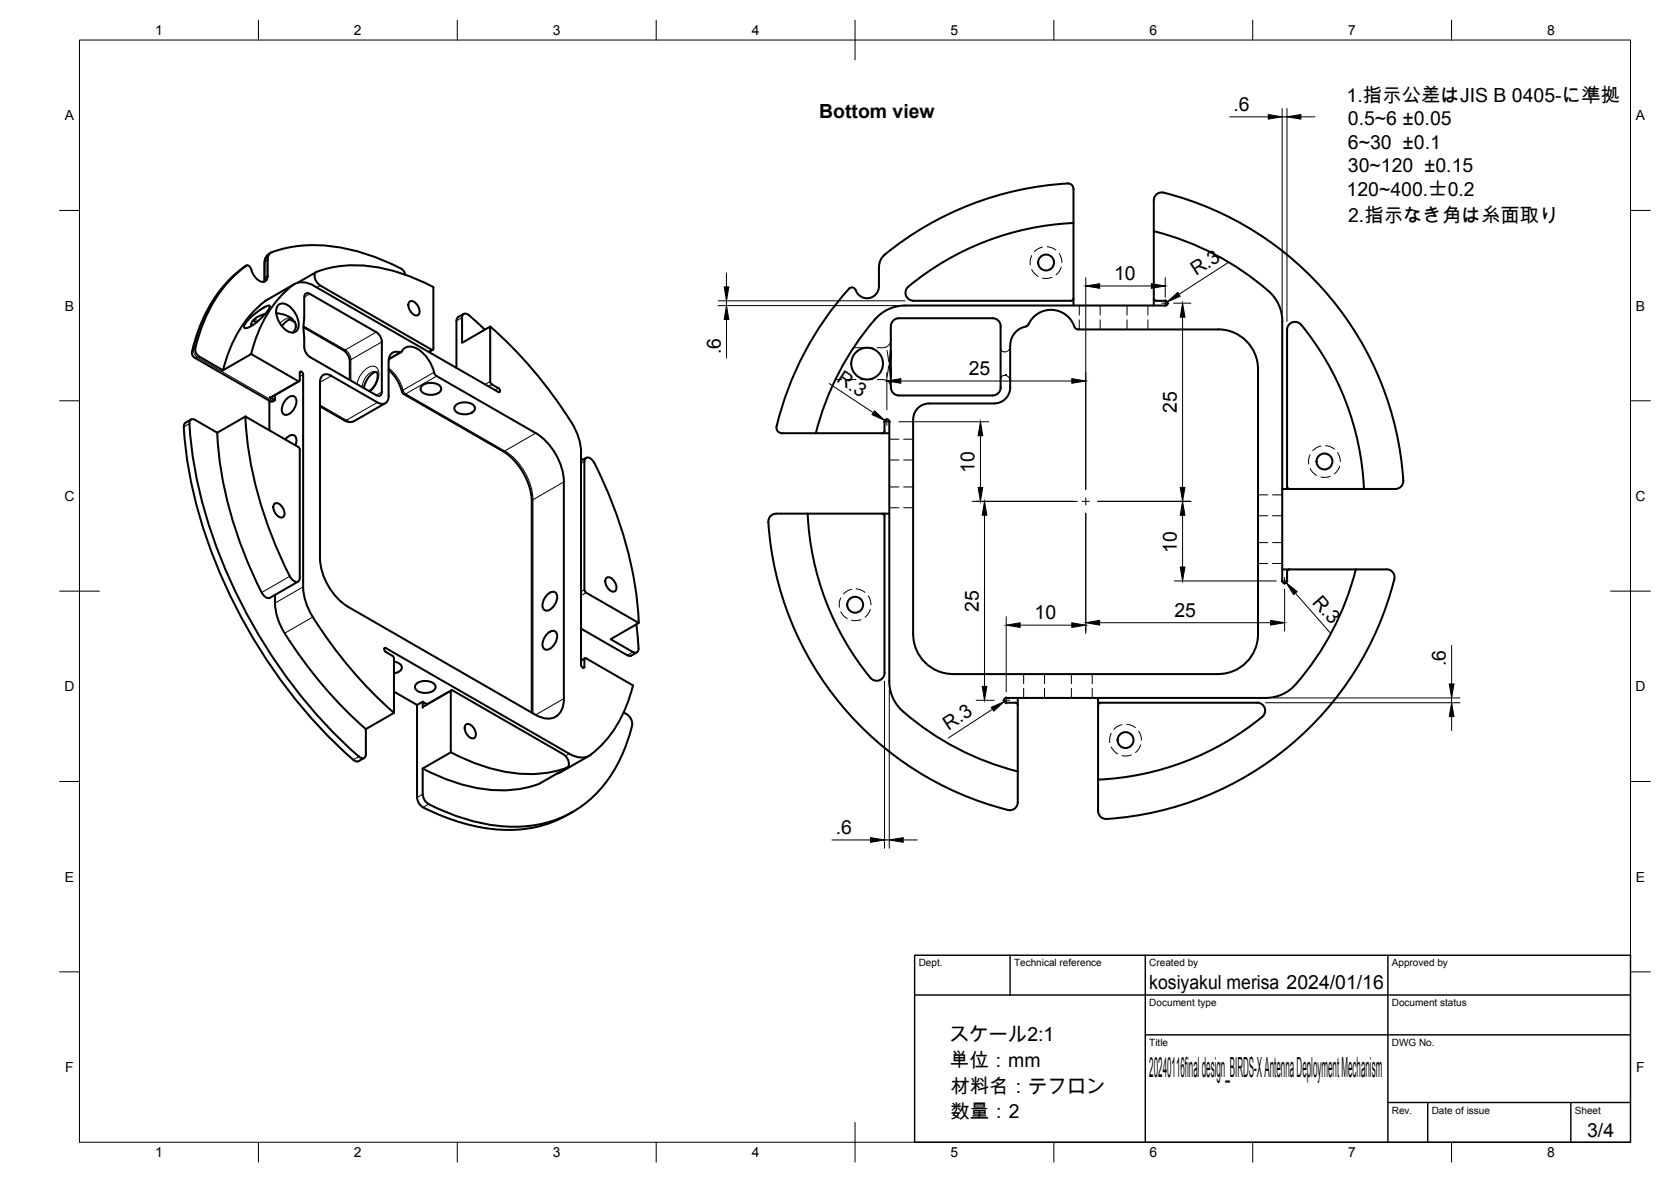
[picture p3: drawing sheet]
<svg xmlns="http://www.w3.org/2000/svg" width="420mm" height="297mm" viewBox="0 0 420 297" stroke-linecap="round" stroke-linejoin="round" font-family="sans-serif">
<!-- layer: Visible -->
<g fill="none" stroke="#000" stroke-width=".51">
<path d="M268.4 46.1a1.41 1.41 0 0 1 1.5 1.4v29.3M268.4 46.1a80 80 0 0 0-45.9 17.9M269.9 56a69.5 69.5 0 0 0-41.8 16.4 2 2 0 0 0-.2 2.1 2 2 0 0 0 1.8 1.1M290.1 58.1a69.4 69.4 0 0 1 29.6 15.7 10 10 0 0 1 2.7 6.9v65.3M61.5 67l-2.6 2.1-2.2 2.2-1.7 2-1.9 3-2.6 5.1-1 2.7-1.2 4.3M61.6 67h-.1M62 66.7l-.4 .3M63 79.8l3.5-2.6a1.07 1.07 0 0 1 1.4-.3l-.5 1-1.1 1.4-1.9 1.8-1.3 .9a1.33 1.33 0 0 1-1.7 .3l.3-1zM66.7 78.9a3.9 3.9 0 0 0-3.6 3.1M67 75.4a29.7 29.7 0 0 0-10.9 17.6M68.1 63.5a2.69 2.69 0 0 0-1.6 2.5l-.2 4.9M69.5 78.7a4.9 4.9 0 0 1 4.9 2.9 2.17 2.17 0 0 1-.7 2"/>
<path d="M70.1 76.6a2.54 2.54 0 0 1 3.3 .9 5.3 5.3 0 0 1 1.4 5.3 1.94 1.94 0 0 1-3.1 0 5.6 5.6 0 0 1-2-5.8zM74 71.4l-7 4.1M77.9 73.9l16.7 9.6 .7 .6 .5 .9 .2 .9v12.6a.86 .86 0 0 1-.4 .9 .86 .86 0 0 1-1-.1l-16.7-9.6M77.9 73.8a.88 .88 0 0 0-1 0 .88 .88 0 0 0-.4 .9v5.1l-.2 2.1 .2 3.2a5.3 5.3 0 0 0 .4 3.6l1 1M79 71.9l46.3 26.6M79.1 71.9a4.8 4.8 0 0 0-6.5 .6 30.9 30.9 0 0 0-9.5 16.5M79.5 68.4l-4.6 2.6M101.9 69l-.5-1a45.1 45.1 0 0 0-26.6-6.2l-3.3 .6-3.2 1a1.81 1.81 0 0 0-1 1.9v4a1.31 1.31 0 0 1-.7 1.4 1.31 1.31 0 0 1-1.5-.2 5.8 5.8 0 0 1-2.1-3.3l-.8-.5a33.1 33.1 0 0 0-12.7 19.2l-.4 1.7a2.09 2.09 0 0 0 1 2M102.9 75.8a1.62 1.62 0 0 1 2.2 1.1 1.63 1.63 0 0 1-.2 2.4 2.49 2.49 0 0 1-2-3.5zM109 72.2v15.4M109 72.2a41.1 41.1 0 0 0-23.2-5.4 22.5 22.5 0 0 0-6.4 1.7 2.53 2.53 0 0 0 1.1 3.2l28.1 16.2h.3l.1-.3M115.2 79.7l-.3 .3-.1 .6"/>
<path d="M116.6 78.9l-1.4 .8M222.5 64l-.8 .8-.6 1.7-.1 5.5a3 3 0 0 1-2.7 2.9 3 3 0 0 1-3.3-2.2l-.6-.5-.5 .1a77.7 77.7 0 0 0-18.7 35.1l.2 .7 .3 .5 .9 .3h27M227.6 76.8a10.5 10.5 0 0 0-8.8 4.8 70 70 0 0 0-13.7 27.3M229.7 75.6h39.6M269.9 75l-.2 .4-.4 .2M290.1 76.8v-26.4a2 2 0 0 1 2.5-2 79.9 79.9 0 0 1 60.2 72.8l-.2 .7-.6 .6-1.2 .4h-28.4M290.1 75l.2 .4 .4 .2M290.7 75.6h2.3M293 75.6a.6 .6 0 0 1 .6 .6 .6 .6 0 0 1-.6 .6h-65.4M48.3 88.3v.8l.6 .8 19.1 11 .7-.1M50.1 89.6l6 3.5M63.2 89l11.8 6.8"/>
<path d="M63.2 89l-7.1 4.1M63.6 80.6l.9 .4M69.2 99.3v1.3M72.9 80.2l1.2 .8M73.4 80.1l-1.3 .6-1.2 1.3M75.2 95.8l-7 4.1h-.3l1.3 .7-.5 .2M75.4 95.5v-1.9l.2-.3 .4 .3 .2 .5v53.4a16.3 16.3 0 0 0 3.5 9.2 108.5 108.5 0 0 0 19.4 22.4M75.4 95.5l-.1 .2-.3 .1M76.3 82.2l10.6 6.3 .6 .7 .4 1.2v5.1M80.5 96.1v44.1a15.6 15.6 0 0 0 7 12.3l47.2 27.1a4.5 4.5 0 0 0 5.9-.3 5.9 5.9 0 0 0 1.2-3.8M83.3 94.5l11.6 6.6a1.73 1.73 0 0 0 2 .2 1.73 1.73 0 0 0 .8-1.8M83.3 94.4a1.73 1.73 0 0 0-2-.2 1.73 1.73 0 0 0-.8 1.9"/>
<path d="M91.5 97.6l.5-1.6 .7-1.2 1-1 .9-.3 .4 .8-.3 1.4-.8 1.6-1.1 1M97.7 92.9l1.2 1.3 1 1.4 1.1 2.8M97.7 90.8v8.7M100.5 88.5a2 2 0 0 0-2.1 .3 2 2 0 0 0-.7 2M100.8 88.5l-3.1 1.8M101 88.4a2.7 2.7 0 0 1 4.2-.6 10.8 10.8 0 0 1 4.2 6.3l.4 .4M101 88.4l-.5 .1M101.1 98.4l.4 .6M101.5 99l25.6 14.8 1.6 1.3 1.6 1.8 1.4 2.1 1 2.1 .6 2.1 .4 2.6v53.3M106.1 97a3.5 3.5 0 0 1 4.8 .3 1.58 1.58 0 0 1-1.7 1.9h-1.7a1.58 1.58 0 0 1-1.7-1.9zM108.8 87.9l-.9 .6M109.8 94.5l24.9 14.3a15.6 15.6 0 0 1 7.1 12.3"/>
<path d="M114.8 80.6v11.9M121.9 82.8l-1.1-1a13.1 13.1 0 0 0-3.8-3 .83 .83 0 0 0-.8 1v6.4l7.1-4.1v13.8l.4 .7M123.3 82.1a106.8 106.8 0 0 1 21.3 25.7l1 2.6 .5 2.5 .1 54.5 .3 .4h.4v-2.1l.3-.3h.2l11.8 6.8a30.4 30.4 0 0 1-10.7 17.5M123.7 96.6l1.6 .9M125.3 97.5l.4 .8v.2h-.4M224 88.1v6.6l-.3-2.9zM224 82v6.1M224 94.7v2.7M224 82a2 2 0 0 1 2-2h23.6a2 2 0 0 1 2 2M224 97.4a2 2 0 0 0 2 2h23.6a2 2 0 0 0 2-2M251.6 82v15.4M254 95.3v.4"/>
<path d="M271.1 82.8h35.2a10 10 0 0 1 10 10v66.6M271.1 82.8l-.3-.1a1.71 1.71 0 0 1-1-1.4 6.2 6.2 0 0 0-5.8-3.4 6.2 6.2 0 0 0-5.6 3.9l-.2 .2a5 5 0 0 0-4.2 4.8v10.6a4 4 0 0 1-4 4h-16.4a4 4 0 0 0-4 4M48 105.4l-1.4 .8-.4 .7a115.7 115.7 0 0 0 14.9 49.1 125.6 125.6 0 0 0 28.1 35.2l.7 .2 1.7-.9M49 105.5l5.6 3.2M49.1 105.5a.88 .88 0 0 0-1.1-.1 .88 .88 0 0 0-.4 1 116.5 116.5 0 0 0 14.9 48.8 128.6 128.6 0 0 0 27.7 34.9M54.6 108.7a98.5 98.5 0 0 0 11.7 40.9l.8 .6h.8l7.1-4M54.6 108.7l7.1-4 13.3 7.6M61.7 104.7a99.1 99.1 0 0 0 11.4 40.5l.7 .7a.91 .91 0 0 0 1 .3 .91 .91 0 0 0 .6-1M67.7 100.7v7.4M71.7 110.4l.4-.4a1.35 1.35 0 0 1 2.3 0l.1 .8-.2 1.1M71.9 100.4a1.57 1.57 0 0 1 2.4-.5 3.4 3.4 0 0 1-2.5 4.4 1.58 1.58 0 0 1-.8-2.4zM75 112.3l.4 .7v32.3"/>
<path d="M96.9 101.3l-7.8 4.5a2.41 2.41 0 0 1-2.5-.2l-6.1-3.5M114.6 101.9a3.5 3.5 0 0 1 4.8 .3 1.58 1.58 0 0 1-1.7 1.8h-1.7a1.58 1.58 0 0 1-1.7-1.8zM146.1 115.1l.3 .5M147.4 115.1l-1.3 .7M149.5 116.4a100 100 0 0 1 11.1 40.1M149.5 116.4l-.9-1.1a.91 .91 0 0 0-1.1-.3 .91 .91 0 0 0-.5 1l-.1 32.2M223.6 106v65.2a10.5 10.5 0 0 0 4.8 8.8 70 70 0 0 0 27.5 13.9M223.6 106a.61 .61 0 0 0-.6-.6 .61 .61 0 0 0-.6 .6v2.5l-.6 .4M229.6 105.4v54M69 126.6a1.62 1.62 0 0 1 2.1 1.1 1.63 1.63 0 0 1-.1 2.3 2.49 2.49 0 0 1-2-3.4zM141.8 121.1v54.5M203.1 129.1a69.3 69.3 0 0 0 16.1 41.6 1.98 1.98 0 0 0 2.1 .2 1.98 1.98 0 0 0 1.1-1.8v-39.4l-.2-.4-.4-.2"/>
<path d="M223.6 129.1h-28.4a2 2 0 0 0-2 2.1 80 80 0 0 0 60.2 72.3M324.2 122.9l-.4-.2-.2-.4v-39.4a2 2 0 0 1 1.3-1.9 2 2 0 0 1 2.3 .6 69.9 69.9 0 0 1 15.8 41.3M69.2 149.5a16.1 16.1 0 0 0 3.4 11.3 108.5 108.5 0 0 0 19.4 22.4M137.4 159.5a1.57 1.57 0 0 1 2.4-.6 3.4 3.4 0 0 1-2.5 4.4 1.58 1.58 0 0 1-.7-2.4zM137.4 149.6a1.57 1.57 0 0 1 2.4-.5 3.4 3.4 0 0 1-2.5 4.4 1.58 1.58 0 0 1-.7-2.4zM146.1 158l11.9 6.8h.7l1.4-.9M146.9 148.2l.5 .7 13.2 7.7-7.1 4 5.6 3.3M152.5 145.2a1.62 1.62 0 0 1 2.1 1.1 1.63 1.63 0 0 1-.2 2.4 2.49 2.49 0 0 1-1.9-3.5zM160 156.9l.3 2.3a12.7 12.7 0 0 1 0 4.5l-.3 .3-.9-.2M229.6 159.4a10 10 0 0 0 10 10h66.7a10 10 0 0 0 10-10M322.4 143.1h26.2a2 2 0 0 1 2 2.5 79.9 79.9 0 0 1-72.8 60.2l-.7-.3-.6-.5-.4-1.2M322.4 146a.6 .6 0 0 0 .6 .6 .6 .6 0 0 0 .6-.6"/>
<path d="M324.2 143.1l-.5 .3-.1 2.6M340.9 143.1a70 70 0 0 1-15.1 28.9M98.6 164.8l-1.8-1.2-.2-.7 .4-.1 46.2 26.6a4.8 4.8 0 0 0 5.3 .3M98.6 164.8l.5 .7v13.7M99.1 173.8l5.8 3.4v23.2a3.1 3.1 0 0 0 1.5 2.5 45.5 45.5 0 0 0 26.1 5.3 27.9 27.9 0 0 0 10.1-3.4M99.1 179.2l-7.1 4M99.1 166.3l.5 .1a1.35 1.35 0 0 1 1.2 2l-.7 .5-1 .3M104.6 171.9a3.5 3.5 0 0 1 4.9 .3 1.58 1.58 0 0 1-1.7 1.9h-1.7a1.58 1.58 0 0 1-1.7-1.9zM106.3 176.3l-1.4 .9M113.5 173.5l-7.1 4-.1 .3v-1.5l1.1 .7M147.1 165.4l-1 .6M156.8 179a3.2 3.2 0 0 1 2.1 3.3 34.9 34.9 0 0 1-12.3 20.1 30.5 30.5 0 0 1-24.1 4.7 49.7 49.7 0 0 1-15.3-5.4l-.5-.7-.4-1.1v-6.8"/>
<path d="M255.9 175.4v26.2a2 2 0 0 1-2.5 1.9M276.1 175.4v28.4M276.1 177.2l.2-.4 .4-.2h39.4a1.98 1.98 0 0 1 1.9 1.3 1.98 1.98 0 0 1-.6 2.2 69.9 69.9 0 0 1-41.3 15.8M325.8 172a10 10 0 0 1-7.5 3.4h-65.3a.61 .61 0 0 0-.6 .6 .61 .61 0 0 0 .6 .6h2.3l.4 .2 .2 .4M92 183.2v6.4a.94 .94 0 0 1-.6 1 .94 .94 0 0 1-1.2-.5M106.3 193.1a39.6 39.6 0 0 0 24.6 5.1l4.7-1.2M113.3 189a39.6 39.6 0 0 0 24.7 5.1l4.5-1.2M117.1 182.1a1.62 1.62 0 0 1 2.1 1.1 1.63 1.63 0 0 1-.1 2.3 2.49 2.49 0 0 1-2-3.4zM142.5 193a1.92 1.92 0 0 0-.2-2.9l-.7-.6-28-16.1-.2 .3-.1 15.4-7 4M142.6 192.9l-7 4.1M148.1 189.9l-7 4.1-1 .4M144 204l-1.4 .8"/>
<circle cx="263" cy="66" r="2"/>
<circle cx="218" cy="91.4" r="4"/>
<circle cx="333" cy="116" r="2"/>
<circle cx="215" cy="152" r="2"/>
<circle cx="283" cy="186" r="2"/>
</g>
<!-- layer: Hidden -->
<g fill="none" stroke="#000" stroke-width=".25">
<path d="M259.4 64.2l-.4 1.2 .1 1.2M259.4 67.7l.6 .9 1 .9M262.1 62.1l-1.3 .5-.7 .7M263.3 62l1.4 .3 .8 .6M264.5 69.7l-.9 .2h-1.5M266.3 63.7l.5 1.2 .2 1.1M266.8 67.1l-.4 1-.9 1M271.4 76.8v2.4M276.6 76.8v2.4M283.4 76.8v2.4M288.6 76.8v2.4M210 95.4h1.6"/>
<path d="M212.8 95.4h2.4M214.6 87.4h4.8M216.4 95.4h3M220.6 95.4a3.9 3.9 0 0 1 2.4 .3l.7 .7 .3 1M223 88l.4 2.8M223.4 92l-.4 2.7M224 85.4a2 2 0 0 1-2 2h-1.4M251.6 95.3a1.22 1.22 0 0 1 1.3-.9 1.22 1.22 0 0 1 1.1 1.2v.1M253 94.1l-.2 .2zM254 87a1.22 1.22 0 0 1-1 1.4 1.22 1.22 0 0 1-1.4-1M271.4 80.4v2.4M276.6 80.4v2.4"/>
<path d="M283.4 80.4v2.4M288.6 80.4v2.4M223.6 110.4h2.4M223.6 115.6h2.4M227.2 110.4h2.4M227.2 115.6h2.4M329.4 114.3l-.3 1.1v1.2M329.4 117.7l.6 .9 1 .9M332.1 112.1l-1.2 .5-.8 .7M333.3 112l1.4 .3 .8 .6M334.5 119.7l-1.5 .3-.9-.1M336.3 113.7l.5 1.2 .2 1.1"/>
<path d="M336.8 117.1l-.4 1.1-.9 .9M223.6 127.6h2.4M223.6 122.4h2.4M227.2 127.6h2.4M227.2 122.4h2.4M316.3 124.4h2.5M316.3 129.6h2.5M316.3 136.4h2.5M320 124.4h2.4M320 129.6h2.4M320 136.4h2.4M211.4 150.3l-.3 1.1v1.2"/>
<path d="M211.4 153.7l.6 .9 1 .9M214.1 148.1l-1.3 .5-.7 .7M215.3 148l1.4 .3 .8 .6M216.5 155.7l-1.5 .3-.9-.1M218.3 149.7l.5 1.2 .2 1.1M218.8 153.1l-.4 1.1-.9 .9M316.3 141.6h2.5M320 141.6h2.4M257.4 169.4v2.4M257.4 173v2.4M262.6 169.4v2.4M262.6 173v2.4"/>
<path d="M269.4 169.4v2.4M269.4 173v2.4M274.6 169.4v2.4M274.6 173v2.4M279.4 184.3l-.4 1.1 .1 1.2M279.4 187.7l.6 .9 1 .8M282.1 182.1l-1.3 .5-.7 .7M283.3 182l1.4 .4 .8 .5M284.5 189.7l-.9 .3-1.5-.1M286.3 183.7l.6 1.2 .1 1.1M286.8 187.2l-.4 1-.9 .9"/>
</g>
<!-- layer: Visible Narrow -->
<g fill="none" stroke="#000" stroke-width=".25">
<path d="M61.5 67h.1M61.5 67a34.6 34.6 0 0 0-12.8 20.8M61.6 67h-.1M61.6 67h.1M62 66.7l-.5 .3M66.9 65.6v4M66.9 69.6l-.1 .7-.3 .5M66.9 69.6l-.4 .5M66.9 65.5l-.4 .6M67.3 65.3l-.4 .3M67.3 69.3l-.4 .3M67.7 63.7l-.5 .6-.3 1.3"/>
<path d="M73.3 80a3.1 3.1 0 0 0-2.9 1.2M73.7 71.6l-7.1 4.1M77.9 73.9l-1.4 .8M80.5 71.7l-.8 .5M116.2 79.8l-1.4 .8M48.7 87.8a2.09 2.09 0 0 0 .9 2M48.7 87.8l-.4 .5M49.1 87.6l-.4 .2M49.6 89.8l19.1 11M49.6 89.8l-.7 .1M50.1 89.6l-.5 .2M63.8 80.3l1.2 .3"/>
<path d="M73.2 80.1l.5 .3M75 95.8l-7.1 4.1M76.2 94.1l-.8 .5M76.3 81.9l10.5 6M83.3 94.5l-2.8 1.6M86.8 87.9l1 1.1a1.32 1.32 0 0 1 .2 1.6l-.1 .2M86.8 87.9l-.5 .1M89.8 96.5a5.3 5.3 0 0 1 4-4.5 1.82 1.82 0 0 1 1.5 2.4l-.3 1.2-.6 1.3-1.3 1.5M94.6 83.5l-7.8 4.4M94.7 93.5a2.63 2.63 0 0 0-3 1.7l-.5 1.1-.1 1M96 85.9l-7.8 4.5v5.3M96 98.5l-1.4 .8"/>
<path d="M97.7 92.5a10 10 0 0 1 3.6 5.5M100.5 88.5l-2.7 1.6M101.4 98l-.3 .4M101.4 98l.6 1M102 99l24.9 14.3M102 99h-.5M108.5 87.9l-.8 .5M109.1 93.6l-7.8 4.4M109.8 94.5l-7.8 4.5M123.3 95.9l-1.3 .7M123.7 96.6l-.9 .5M125.3 97.5l-.9 .5"/>
<path d="M47.6 106.5l-1.4 .8M80.5 101.8l6.6 3.8M87.1 105.6h-.5M87.1 105.6l1.3 .4 .7-.2M94.9 101.1l-7.8 4.5M126.9 113.3l-.5 .1M126.9 113.3a15.6 15.6 0 0 1 7.1 12.3M134.7 108.8l-7.8 4.5M146.9 116l-.8 .5M134 125.6l-.3 .4M134 125.6v53.6M141.8 121.1l-7.8 4.5"/>
<path d="M72.9 144.8l-7.1 4.1M76.2 147.5l-7 4.1M78.7 155.1l-7.1 4M146.9 148.2l-.8 .5M147.4 148.9l-1.3 .8M97 162.9l-.4 .2M113.3 173.7l-7 4.1M141.8 175.6l-7.1 4M146.9 165.7l-.8 .5M146.9 167.6l-.4 .2M159.1 163.9l-1.4 .8M90.2 190.1l-1.4 .9"/>
<path d="M106.3 199.6l-1.4 .8M142.5 193l-7 4M143.2 189.4l-1 .6M107.8 202.1l-1.4 .8"/>
</g>
<!-- layer: BORDER -->
<g fill="none" stroke="#000" stroke-width=".25">
<path d="M20 10.1h390v276.9h-390zM65 5.1v5M115 5.1v5M165 5.1v5M215 5.1v10M265 5.1v5M315 5.1v5M365 5.1v5M15 52.9h5M410 52.9h5M15 100.7h5M410 100.7h5"/>
<path d="M15 148.6h10M405 148.6h10M15 196.4h5M410 196.4h5M15 244.2h5M410 244.2h5M65 287v5M115 287v5M165 287v5M215 282.1v9.9M265 287v5M315 287v5"/>
<path d="M365 287v5"/>
</g>
<!-- layer: TITLEBLOCK -->
<path d="M230 240.1h180v46.9h-180zM230 250h180M254 240.1v9.9M288 240.1v46.9M349 240.1v46.9M288 260.1h122M349 277.1h61M359 277.1v9.9M395 277.1v9.9" fill="none" stroke="#000" stroke-width=".36"/>
<!-- layer: FD_Dimensions -->
<g fill="none" stroke="#000" stroke-width=".25">
<path d="M309.2 29.4h9.7M322.4 27.3v51.3M322.4 29.4h1.2M323.6 27.3v53.5M327.1 29.4h3.5M180.6 75.6h47M180.6 76.8h44.9M182.7 68.6v3.5M182.7 75.6v1.2M273 69.8v53.2M276.5 71.9h13M293 69.8v4.9"/>
<path d="M293.5 75.9l-.5 .3M295.1 76.2h4.3M297.3 79.7v42.8M308.9 65.9l-12.5 8.1M182.7 80.3v9.7M208.5 96.4l11.1 7.3M223 93.6v9.4M226.5 95.7h43M222.5 105.7l.5 .3M226 106h22.6M246.5 109.5v13M244.4 126h26.5"/>
<path d="M247.5 129.5v43M273 129v30.2M276 126h23.4M297.3 129.5v13M253 155v18.9M256.5 157.1h13M276.5 156.5h43M295.3 146h25.6M323 146l.4 .4M323 148.1v10.5M325.7 149.1l8.8 10M222.4 171.2v42"/>
<path d="M223.6 173.3v39.9M245.4 176h4.6M249.6 178.2l-11.2 7.3M253 176l-.5 .3M318.2 176.6h48.9M320.4 175.4h46.7M365 162.2v9.7M365 175.4v1.2M365 180.1v3.5M209.2 211.1h9.7M222.4 211.1h1.2M227.1 211.1h3.5"/>
</g>
<g fill="#000" stroke="#000" stroke-width=".25">
<path d="M318.9 28.8l3.5 .6-3.5 .5zM323.6 29.4l3.5-.6v1.1zM182.1 72.1h1.2l-.6 3.5zM273 71.9l3.5-.6v1.2zM289.5 71.3l3.5 .6-3.5 .6zM293.5 75.9l2.6-2.4 .7 1zM297.3 76.2l.6 3.5h-1.1zM182.7 76.8l.6 3.5h-1.2zM223 95.7l3.5-.5v1.1zM269.5 95.2l3.5 .5-3.5 .6zM219.9 103.2l2.6 2.5-3.2-1.5zM246.5 106l.6 3.5h-1.2z"/>
<path d="M245.9 122.5h1.2l-.6 3.5zM247.5 126l.6 3.5h-1.1zM296.8 122.5h1.1l-.6 3.5zM297.3 126l.6 3.5h-1.1zM253 157.1l3.5-.6v1.2zM269.5 156.5l3.5 .6-3.5 .6zM273 156.5l3.5-.6v1.2zM296.8 142.5h1.1l-.6 3.5zM319.5 155.9l3.5 .6-3.5 .6zM323.4 146.4l2.8 2.3-.9 .7zM247 172.5h1.1l-.6 3.5zM249.2 177.7l3.3-1.4-2.6 2.4z"/>
<path d="M364.4 171.9h1.2l-.6 3.5zM365 176.6l.6 3.5h-1.2zM218.9 210.5l3.5 .6-3.5 .6zM223.6 211.1l3.5-.6v1.2z"/>
</g>
<!-- layer: Smart Centers -->
<path d="M292.1 76.2h1.8M293 75.3v1.8M222.1 106h1.8M223 105.1v1.8M272.1 126h1.8M273 125.1v1.8M322.1 146h1.8M323 145.1v1.8M252.1 176h1.8M253 175.1v1.8" fill="none" stroke="#000" stroke-width=".25"/>
<text font-size="7" x="289" y="270.6">20240116final design_BIRDS-X Antenna Deployment Mechanism</text>
<g font-size="4.9">
<text x="206" y="29.7">Bottom view</text>
<text x="310.2" y="27.9">.6</text>
<text x="338.6" y="25.6">1.指示公差はJIS B 0405-に準拠</text>
<text x="338.9" y="31.5">0.5~6 ±0.05</text>
<text x="338.9" y="37.3">6~30 ±0.1</text>
<text x="338.9" y="43.2">30~120 ±0.15</text>
<text x="338.6" y="49.3">120~400.士0.2</text>
<text x="339" y="55.7">2.指示なき角は糸面取り</text>
<text x="280.1" y="70.4">10</text>
<text x="300.7" y="69.5" transform="rotate(-33 300.7 69.5)">R.3</text>
<text x="181.2" y="89.1" transform="rotate(-90 181.2 89.1)">.6</text>
<text x="210.2" y="95.7" transform="rotate(33 210.2 95.7)">R.3</text>
<text x="243.6" y="94.3">25</text>
<text x="295.9" y="103.8" transform="rotate(-90 295.9 103.8)">25</text>
<text x="245.1" y="118.9" transform="rotate(-90 245.1 118.9)">10</text>
<text x="295.9" y="138.9" transform="rotate(-90 295.9 138.9)">10</text>
<text x="246.1" y="153.7" transform="rotate(-90 246.1 153.7)">25</text>
<text x="260.1" y="155.6">10</text>
<text x="295.3" y="155">25</text>
<text x="329.8" y="151.5" transform="rotate(49 329.8 151.5)">R.3</text>
<text x="363.5" y="167.4" transform="rotate(-90 363.5 167.4)">.6</text>
<text x="238.5" y="183.7" transform="rotate(-33 238.5 183.7)">R.3</text>
<text x="210.1" y="209.6">.6</text>
<text x="289" y="248.5">kosiyakul merisa 2024/01/16</text>
<text x="238.8" y="261.7">スケール2:1</text>
<text x="238.9" y="268.2">単位：mm</text>
<text x="239" y="274.6">材料名：テフロン</text>
<text x="239" y="281">数量：2</text>
<text x="399.1" y="285.7">3/4</text>
</g>
<g font-size="3.5">
<text x="39" y="8.8">1</text>
<text x="89" y="8.8">2</text>
<text x="139" y="8.8">3</text>
<text x="189" y="8.8">4</text>
<text x="239" y="8.8">5</text>
<text x="289" y="8.8">6</text>
<text x="339" y="8.8">7</text>
<text x="389" y="8.8">8</text>
<text x="16.3" y="30.2">A</text>
<text x="411.3" y="30.2">A</text>
<text x="16.3" y="78">B</text>
<text x="411.3" y="78">B</text>
<text x="16.2" y="125.9">C</text>
<text x="411.2" y="125.9">C</text>
<text x="16.2" y="173.7">D</text>
<text x="411.2" y="173.7">D</text>
<text x="16.3" y="221.6">E</text>
<text x="411.3" y="221.6">E</text>
<text x="16.4" y="269.4">F</text>
<text x="411.4" y="269.4">F</text>
<text x="39" y="290.8">1</text>
<text x="89" y="290.8">2</text>
<text x="139" y="290.8">3</text>
<text x="189" y="290.8">4</text>
<text x="239" y="290.8">5</text>
<text x="289" y="290.8">6</text>
<text x="339" y="290.8">7</text>
<text x="389" y="290.8">8</text>
</g>
<g font-size="2.5">
<text x="231" y="242.9">Dept.</text>
<text x="255" y="242.9">Technical reference</text>
<text x="289" y="242.9">Created by</text>
<text x="350" y="242.9">Approved by</text>
<text x="289" y="252.8">Document type</text>
<text x="350" y="252.8">Document status</text>
<text x="289" y="262.9">Title</text>
<text x="350" y="262.9">DWG No.</text>
<text x="350" y="279.9">Rev.</text>
<text x="360" y="279.9">Date of issue</text>
<text x="396" y="279.9">Sheet</text>
</g>
</svg>
